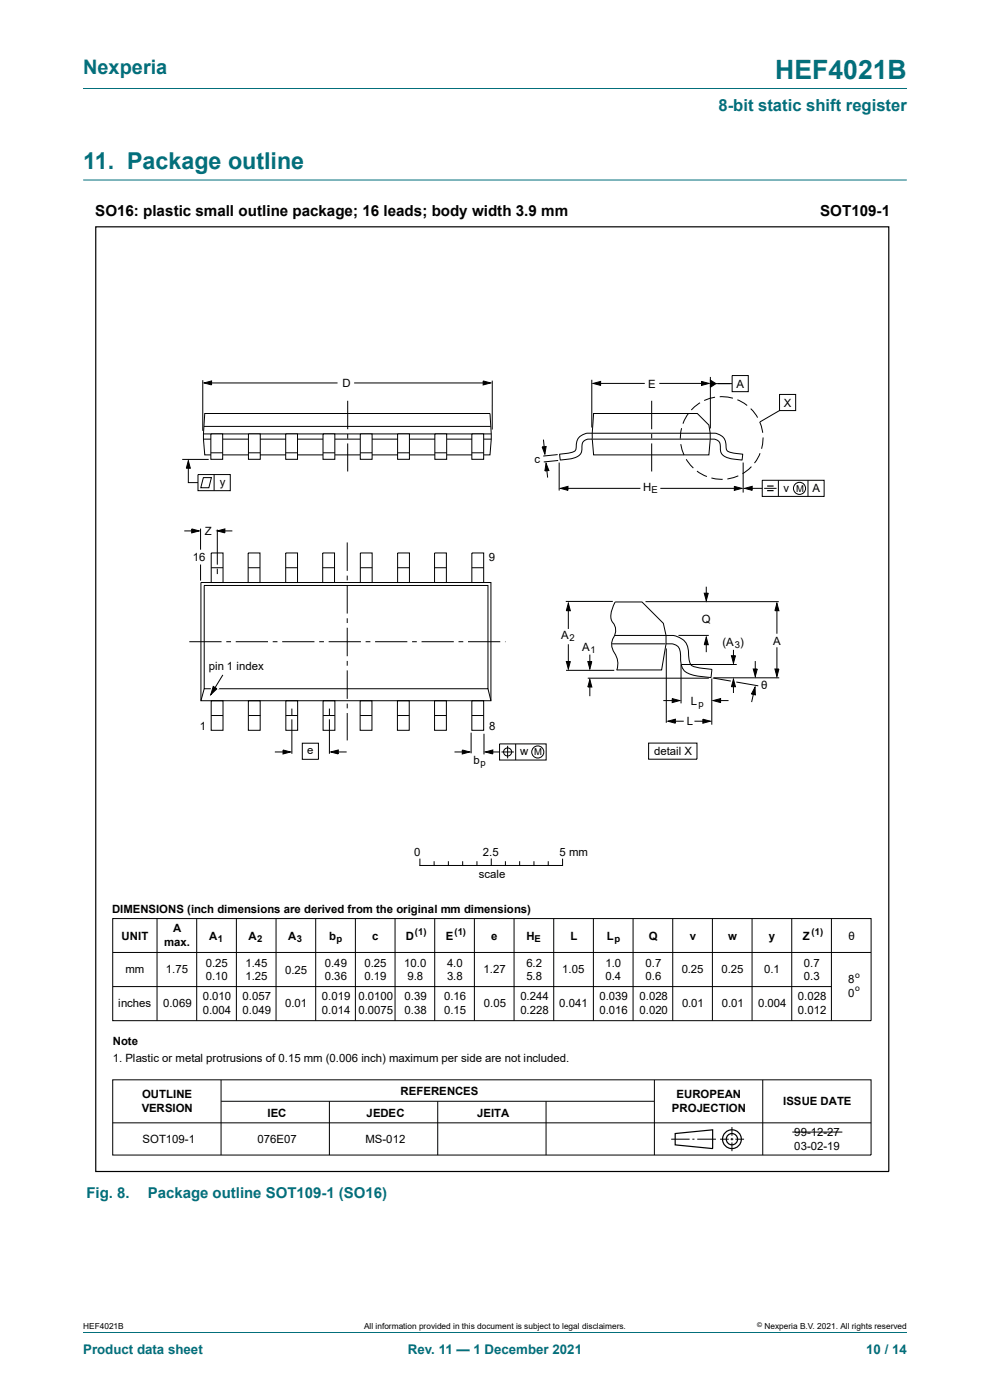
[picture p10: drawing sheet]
<svg xmlns="http://www.w3.org/2000/svg" width="210mm" height="297mm" viewBox="0 0 210 297" stroke-linecap="round" stroke-linejoin="round" font-family="sans-serif">
<path d="M17.6 18.8h174.8M17.6 38.2h174.8" fill="none" stroke="#036f7b" stroke-width=".21"/>
<path d="M43.2 93.2h61z" fill="#fff"/>
<g fill="none" stroke="#000" stroke-width=".21">
<path d="M150.7 80v10.9M155.3 79.7h3.4v3.4h-3.4zM43 80.7v10.7M43.2 93.2h61M43.2 92.1h61M43.3 90.5h60.8M43.3 81.2l1.6-.4v.9zM43.4 87.7h60.5l.3 4.4-.3 4.4h-60.5l-.2-3.3zM44.2 81.2h27.4M73.8 85v6.1M73.8 92.1v1M73.8 94.1v5.9"/>
<path d="M75.1 81.2h28.1M102.5 80.8l1.6 .4-1.6 .5zM104.4 80.8v10.3M115 94.8l.8-.1-.2 1.6zM115.3 93.3l.2 2.5M115.8 98.3l.6 1.5-.8 .1zM115.9 98.8l.3 2.5M118.3 96.4l-3.1 .4M118.4 97.7l-3.1 .3M118.6 98.1v6M125.5 80.6v10.1M125.6 93.2a1.7 1.7 0 0 0-2.2 1.8 2.03 2.03 0 0 1-1.8 2.2l-2.7 .4-.2-1.2 .5-.1a4.7 4.7 0 0 0 2.9-.8l.1-.9a2.8 2.8 0 0 1 3.5-2.7h24.9a2.9 2.9 0 0 1 3.5 3.3 1.57 1.57 0 0 0 1.6 .9l1.8 .3-.1 1.1-.2 .1a5.5 5.5 0 0 1-4.1-1.4l-.3-1.2a1.67 1.67 0 0 0-2.1-1.8"/>
<path d="M125.8 81.3l1.6-.4v.9zM125.9 87.7h22l2.5 2.5 .2 1.7 .1 1.3-.3 3.3h-24.5l-.3-4.6zM126.5 81.3h10.3M138.2 85v6.1M138.2 92.1v1M138.2 94.1v5.9M139.9 81.3h9.7M144.4 94.2l.7 2.3M144.6 90.8l-.3 2.4M145.6 97.4l1.5 1.9M146 87.8l-1.1 2.1M147.8 99.9l2.2 1.2"/>
<path d="M148.5 85.4l-1.9 1.6M148.8 80.9l1.6 .4-1.6 .5zM150.7 80.6l1.2 .8-1.2 .8zM151.2 81.4h4.1M151.7 84.3l-2.3 .7M152.7 84.2h1.7l1.1 .3M156.4 84.8l2.1 1.2M157.6 98.1v6.4M159.2 86.7l1.5 1.9M159.4 99l-1.9 1.5M161.2 89.5l.6 2.3M161.2 96.1l-1.2 2.1"/>
<path d="M161.9 92.8l-.4 2.4M165.4 83.7h3.4v3.4h-3.4zM165.4 87.1l-4.2 2.4M39.1 112.6h2.6M40.7 112.2l1.6 .4-1.6 .5zM42.5 112.1v4.5M44.8 117.3h2.5v6.3h-2.5zM46.1 112.3v7.5M46.1 112.6l1.6-.4v.9zM46.7 112.6h2.6M52.6 117.3h2.5v6.3h-2.5zM60.6 117.3h2.5v6.3h-2.5z"/>
<path d="M68.5 117.3h2.5v6.3h-2.5zM73.7 115.1v6M76.4 117.3h2.5v6.3h-2.5zM84.3 117.3h2.6v6.3h-2.6zM92.2 117.3h2.5v6.3h-2.5zM100.1 117.3h2.5v6.3h-2.5zM118.9 103.6l1.6-.4v.8zM119.7 103.6h16.1M140.1 103.6h16.2M150.9 101.4l2.4 .3M155.8 103.2l1.6 .4-1.6 .4zM156.6 100.9l-2.3 .7"/>
<path d="M158 103.6l1.6-.4v.8zM158.8 103.6h2.9M161.7 101.9h13.1v3.4h-13.1zM162.1 103.6h2.6M165.1 101.9v3.4M171.4 101.9v3.4M40.2 136.1h6.8M42.6 123.6h61.5v25.1h-61.5zM43.3 124.2h60.2v21.9h-60.2zM44.8 120.4h2.5M46.1 120.6v1.2M48 136.1h1"/>
<path d="M50 136.1h6.8M52.6 120.4h2.5M57.9 136.1h1M59.9 136.1h6.8M60.6 120.4h2.5M67.7 136.1h1M68.5 120.4h2.5M69.7 136.1h6.9M73.7 122.1v1M73.7 124.1v6.1M73.7 131.2v1M73.7 133.2v6"/>
<path d="M76.4 120.4h2.5M77.6 136.1h1M79.6 136.1h6.8M84.3 120.4h2.6M87.4 136.1h1M89.4 136.1h6.9M92.2 120.4h2.5M97.3 136.1h1M99.3 136.1h6.8M100.1 120.4h2.5M107.1 136.1h.1M120 127.6h10"/>
<path d="M120.6 128l.4 1.6h-.9zM120.6 128.5v4.9M120.6 136.7v4.5M125.1 138.9v2.5M130.4 134.8h10.9a4.3 4.3 0 0 1 4.4 2l.3 1.1 .2 1.9a1.69 1.69 0 0 0 1.8 1.8l3 .4-.2 1.6a12 12 0 0 1-5.4-1.1 3.5 3.5 0 0 1-1-2.9 2.51 2.51 0 0 0-1-2.7l-.7-.3h-1.5M136.9 127.6h28.3M141.3 137.6v15.7M143.9 134.8h6.4M149.4 125.8h.8l-.4 1.6zM149.8 135.2l.4 1.6h-.8zM149.8 124.5v2.3M149.8 135.8v2.6"/>
<path d="M155.2 139.1h.8l-.4 1.6zM155.6 137.9v1.9M164.8 128l.4 1.6h-.8zM164.8 128.8v5.6M164.8 137.3v5.3M43.3 146.1l-.7 2.6M44.8 148.7h2.5v6.2h-2.5zM44.8 151.8h2.5M52.7 148.7h2.5v6.2h-2.5zM52.7 151.8h2.6M58.3 159.5h2.6M60 159.1l1.6 .4-1.6 .5z"/>
<path d="M60.6 148.7h2.5v6.2h-2.5zM60.6 151.8h2.5M61.9 150.3v1.4M61.9 152.6v7.3M64.1 157.7h3.4v3.4h-3.4zM68.5 148.7h2.5v6.2h-2.5zM68.5 151.8h2.5M69.9 150.3v1.4M69.9 152.6v7.3M70.2 159.5l1.5-.4v.9zM71 159.5h2.5M73.7 140.2v1"/>
<path d="M73.7 142.2v6.1M73.7 149.3v1M73.7 151.3v5.8M76.4 148.7h2.5v6.2h-2.5zM76.4 151.8h2.5M84.3 148.7h2.5v6.2h-2.5zM84.3 151.8h2.5M92.2 148.7h2.5v6.2h-2.5zM92.2 151.8h2.5M96.4 159.5h2.6M98.1 159.1l1.5 .4-1.5 .5zM99.9 155.4v4.4"/>
<path d="M100.1 148.7h2.5v6.2h-2.5zM100.1 151.8h2.5M102.7 155.7v4.3M103 159.5l1.5-.4v.9zM103.5 146.1l.6 2.6M103.8 159.5h2.2M106 157.8h9.9v3.4h-9.9zM106.4 159.5h2.6M107.7 158.2v2.7M109.4 157.8v3.4M120.1 142.2h10.2M120.1 140.3h.9l-.4 1.6z"/>
<path d="M124.7 143.9h25.7M124.7 140.3h.8l-.4 1.6zM125.1 144.2l.4 1.5h-.8zM125.1 145.1v2.6M130.8 142.1h9.5l1-5.5v-1.8l-.6-2.6-4.5-4.5h-5.7a4.9 4.9 0 0 0-.7 4 3 3 0 0 1 .1 4 3.5 3.5 0 0 0 .7 3.4 4 4 0 0 1 .3 3.1M137.6 157.6h10.2v3.5h-10.2zM140.7 148.6h2.3M141.7 153l1.6-.4v.8zM142.5 153h2.5M142.6 148.2l1.6 .4-1.6 .5zM144.5 141v8.2M144.5 141h11.8"/>
<path d="M147.3 153h2.6M149.1 152.6l1.6 .4-1.6 .4zM151 143.9v9.8M151.2 143.8l3.8 .7M151.3 148.6l1.6-.4v.9zM151.4 143.8h13.9M152.2 148.6h2.3M155.6 144.1l.4 1.6h-.8zM155.6 145.1v1.9M156.2 144.7l4.6 .8M159.8 141.9h.8l-.4 1.6zM160 146.4l-.6 2.5"/>
<path d="M160.2 145.8v1.6l-.8-.2zM160.2 140.2v2.6M164.4 141.9h.8l-.4 1.6z"/>
<circle cx="169.6" cy="103.6" r="1.28"/>
<circle cx="107.7" cy="159.5" r=".85"/>
<circle cx="114.1" cy="159.5" r="1.28"/>
</g>
<g fill="#000">
<path d="M43.3 81.2l1.6-.4v.9zM102.5 80.8l1.6 .4-1.6 .5zM115 94.8l.8-.1-.2 1.6zM115.8 98.3l.6 1.5-.8 .1zM125.8 81.3l1.6-.4v.9zM148.8 80.9l1.6 .4-1.6 .5zM150.7 80.6l1.2 .8-1.2 .8zM40.7 112.2l1.6 .4-1.6 .5zM46.1 112.6l1.6-.4v.9zM118.9 103.6l1.6-.4v.8zM155.8 103.2l1.6 .4-1.6 .4zM158 103.6l1.6-.4v.8z"/>
<path d="M120.6 128l.4 1.6h-.9zM149.8 135.2l.4 1.6h-.8zM149.4 125.8h.8l-.4 1.6zM155.2 139.1h.8l-.4 1.6zM164.8 128l.4 1.6h-.8zM60 159.1l1.6 .4-1.6 .5zM70.2 159.5l1.5-.4v.9zM98.1 159.1l1.5 .4-1.5 .5zM103 159.5l1.5-.4v.9zM120.1 140.3h.9l-.4 1.6zM125.1 144.2l.4 1.5h-.8zM124.7 140.3h.8l-.4 1.6z"/>
<path d="M142.6 148.2l1.6 .4-1.6 .5zM141.7 153l1.6-.4v.8zM149.1 152.6l1.6 .4-1.6 .4zM151.3 148.6l1.6-.4v.9zM155.6 144.1l.4 1.6h-.8zM160.2 145.8v1.6l-.8-.2zM159.8 141.9h.8l-.4 1.6zM164.4 141.9h.8l-.4 1.6z"/>
</g>
<path d="M162.7 103.1h1.4M162.7 104.1h1.4" fill="none" stroke="#000" stroke-width=".25"/>
<path d="M68.5 92.1h2.5v5.3h-2.5z" fill="#fff"/>
<path d="M68.5 92.1h2.5v5.3h-2.5zM68.5 96.1h2.5" fill="none" stroke="#000" stroke-width=".21"/>
<path d="M60.6 92.1h2.5v5.3h-2.5z" fill="#fff"/>
<path d="M60.6 92.1h2.5v5.3h-2.5zM60.6 96.1h2.5" fill="none" stroke="#000" stroke-width=".21"/>
<path d="M52.7 92.1h2.5v5.3h-2.5z" fill="#fff"/>
<path d="M52.7 92.1h2.5v5.3h-2.5zM52.7 96.1h2.5" fill="none" stroke="#000" stroke-width=".21"/>
<path d="M44.7 92.1h2.5v5.3h-2.5z" fill="#fff"/>
<path d="M44.7 92.1h2.5v5.3h-2.5zM44.7 96.1h2.5" fill="none" stroke="#000" stroke-width=".21"/>
<path d="M92.2 92.1h2.5v5.3h-2.5z" fill="#fff"/>
<path d="M92.2 92.1h2.5v5.3h-2.5z" fill="none" stroke="#000" stroke-width=".21"/>
<path d="M76.4 92.1h2.5v5.3h-2.5z" fill="#fff"/>
<path d="M76.4 92.1h2.5v5.3h-2.5z" fill="none" stroke="#000" stroke-width=".21"/>
<path d="M84.3 92.1h2.5v5.3h-2.5z" fill="#fff"/>
<path d="M84.3 92.1h2.5v5.3h-2.5zM84.3 96.1h2.5" fill="none" stroke="#000" stroke-width=".21"/>
<path d="M100.1 92.1h2.5v5.3h-2.5z" fill="#fff"/>
<path d="M38.7 97.5h5.6M39.9 97.7l.5 1.6h-.9zM39.9 98.4v4h2.1M76.4 96.1h2.5M92.2 96.1h2.5M100.1 92.1h2.5v5.3h-2.5zM100.1 96.1h2.5M42 100.7h6.8v3.4h-6.8zM43.1 101.3h1.7l-.5 2.2h-1.7zM45.4 100.7v3.4" fill="none" stroke="#000" stroke-width=".21"/>
<path d="M39.9 97.7l.5 1.6h-.9z" fill="#000"/>
<path d="M44.9 145.1l1.7 .9-2.2 1.8z" fill="#fff"/>
<g fill="none" stroke="#000" stroke-width=".21">
<path d="M42.5 119.8v3.4M45.2 145.6l.8 .5-1.3 1.3zM47.3 143.2l-2.6 4.2M23.9 194.9h160.9v21.6h-160.9zM33.3 194.9v21.6M41.7 194.9v21.6M50.1 194.9v21.6M58.6 194.9v21.6M67 194.9v21.6M75.4 194.9v21.6M83.8 194.9v21.6M89.1 182.3v1.3"/>
<path d="M89.1 183.6h30.1M92.1 182.8v.8M92.2 194.9v21.6M95.1 182.8v.8M98.1 182.8v.8M100.6 194.9v21.6M101.2 182.8v.8M104.2 182.2v1.4M107.2 182.8v.8M109 194.9v21.6M110.2 182.8v.8M113.3 182.8v.8"/>
<path d="M116.3 182.8v.8M117.5 194.9v21.6M119.3 182.3v1.3M125.9 194.9v21.6M134.3 194.9v21.6M142.7 194.9v21.6M151.1 194.9v21.6M159.5 194.9v21.6M167.9 194.9v21.6M176.4 194.9v21.6M23.9 209.3h152.4M23.9 202.1h160.9"/>
<path d="M23.9 229.1h160.9v15.9h-160.9zM23.9 238.2h160.9M46.9 229.1v15.9M46.9 233.6h91.8M69.9 233.6v11.4M92.9 233.6v11.4M115.8 233.6v11.4M138.8 229.1v15.9M155.3 239.1v1.8M161.8 229.1v15.9M142.4 241.7h3.9M146.9 241.7h.4"/>
<path d="M147.9 241.7h4M152.7 241.7h1.9M155 241.7h.5M155.3 241.4v.5M155.3 242.4v1.8M156 241.7h1.8M168.1 240.2h10.6"/>
</g>
<path d="M45.2 145.6l.8 .5-1.3 1.3z" fill="#000"/>
<g fill="none" stroke="#000" stroke-width=".25">
<path d="M143.2 240.5l8-.8v4l-8-.8z"/>
<circle cx="155.3" cy="241.7" r="1.99"/>
<circle cx="155.3" cy="241.7" r="1.2"/>
</g>
<path d="M125.6 93.2h25.1z" fill="#fff"/>
<path d="M125.6 93.2h25.1" fill="none" stroke="#000" stroke-width=".21"/>
<path d="M129.8 136.6h11.4z" fill="#fff"/>
<path d="M129.8 136.6h11.4" fill="none" stroke="#000" stroke-width=".21"/>
<path d="M20.3 48.1h168.2v200.4h-168.2z" fill="none" stroke="#000" stroke-width=".25"/>
<path d="M17.6 282.6h174.8" fill="none" stroke="#036f7b" stroke-width=".21"/>
<text font-size="5.6" fill="#036f7b" x="164.5" y="16.8">HEF4021B</text>
<text font-size="4.9" fill="#036f7b" x="17.6" y="35.9">11. Package outline</text>
<text font-size="4.2" fill="#036f7b" x="17.6" y="15.6">Nexperia</text>
<text font-size="3.5" fill="#036f7b" x="152.4" y="23.7">8-bit static shift register</text>
<g font-size="3.2">
<text x="20.2" y="45.7">SO16: plastic small outline package; 16 leads; body width 3.9 mm</text>
<text x="173.9" y="45.8">SOT109-1</text>
</g>
<g font-size="3.2" fill="#036f7b">
<text x="18.3" y="254.2">Fig. 8.</text>
<text x="31.3" y="254.2">Package outline SOT109-1 (SO16)</text>
</g>
<g font-size="2.8" fill="#036f7b">
<text x="17.6" y="287.2">Product data sheet</text>
<text x="86.5" y="287.2">Rev. 11 — 1 December 2021</text>
<text x="183.7" y="287.2">10 / 14</text>
</g>
<g font-size="2.4">
<text x="72.7" y="82.1">D</text>
<text x="137.5" y="82.2">E</text>
<text x="156.2" y="82.2">A</text>
<text x="166.3" y="86.2">X</text>
<text x="113.4" y="98.2">c</text>
<text x="46.6" y="103.1">y</text>
<text x="136.4" y="104.2">H</text>
<text x="166.2" y="104.3">v</text>
<text x="172.4" y="104.5">A</text>
<text x="43.4" y="113.4">Z</text>
<text x="40.9" y="118.9">16</text>
<text x="103.7" y="119">9</text>
<text x="119" y="135.5">A</text>
<text x="148.9" y="132.2">Q</text>
<text x="153.2" y="137.1">(A )</text>
<text x="164" y="136.9">A</text>
<text x="44.3" y="142.1">pin 1 index</text>
<text x="123.5" y="138.2">A</text>
<text x="146.6" y="149.6">L</text>
<text x="161.5" y="146.1">θ</text>
<text x="42.4" y="154.8">1</text>
<text x="103.8" y="154.8">8</text>
<text x="145.7" y="153.9">L</text>
<text x="65.2" y="160">e</text>
<text x="110.3" y="160.2">w</text>
<text x="138.8" y="160.2">detail X</text>
<text x="100.4" y="162.1">b</text>
<text x="87.8" y="181.5">0</text>
<text x="102.4" y="181.5">2.5</text>
<text x="118.7" y="181.5">5 mm</text>
<text x="101.6" y="186.3">scale</text>
<text x="23.8" y="193.7">DIMENSIONS (inch dimensions are derived from the original mm dimensions)</text>
<text x="36.7" y="197.6">A</text>
<text x="25.8" y="199.3">UNIT</text>
<text x="34.8" y="200.6">max.</text>
<text x="44.3" y="199.3">A</text>
<text x="52.7" y="199.3">A</text>
<text x="61.1" y="199.3">A</text>
<text x="69.8" y="199.3">b</text>
<text x="78.9" y="199.3">c</text>
<text x="86.1" y="199.3">D</text>
<text x="94.6" y="199.3">E</text>
<text x="104.2" y="199.3">e</text>
<text x="111.6" y="199.3">H</text>
<text x="121" y="199.3">L</text>
<text x="128.7" y="199.3">L</text>
<text x="137.6" y="199.3">Q</text>
<text x="146.3" y="199.3">v</text>
<text x="154.4" y="199.3">w</text>
<text x="163.1" y="199.3">y</text>
<text x="170.3" y="199.3">Z</text>
<text x="180" y="199.3">θ</text>
<text x="26.6" y="206.3">mm</text>
<text x="35.2" y="206.5">1.75</text>
<text x="43.6" y="205.1">0.25</text>
<text x="43.6" y="208">0.10</text>
<text x="52.1" y="205.1">1.45</text>
<text x="52.1" y="208">1.25</text>
<text x="60.5" y="206.6">0.25</text>
<text x="68.9" y="205.1">0.49</text>
<text x="68.9" y="208">0.36</text>
<text x="77.3" y="205.1">0.25</text>
<text x="77.3" y="208">0.19</text>
<text x="85.7" y="205.1">10.0</text>
<text x="86.4" y="208">9.8</text>
<text x="94.8" y="205.1">4.0</text>
<text x="94.8" y="208">3.8</text>
<text x="102.6" y="206.5">1.27</text>
<text x="111.6" y="205.1">6.2</text>
<text x="111.6" y="208">5.8</text>
<text x="119.3" y="206.5">1.05</text>
<text x="128.5" y="205.1">1.0</text>
<text x="128.5" y="208">0.4</text>
<text x="136.9" y="205.1">0.7</text>
<text x="136.9" y="208">0.6</text>
<text x="144.6" y="206.5">0.25</text>
<text x="153" y="206.5">0.25</text>
<text x="162.1" y="206.5">0.1</text>
<text x="170.5" y="205.1">0.7</text>
<text x="170.5" y="208">0.3</text>
<text x="179.9" y="208.6">8</text>
<text x="25.1" y="213.6">inches</text>
<text x="34.6" y="213.6">0.069</text>
<text x="43" y="212.2">0.010</text>
<text x="43" y="215.1">0.004</text>
<text x="51.5" y="212.2">0.057</text>
<text x="51.5" y="215.1">0.049</text>
<text x="60.5" y="213.7">0.01</text>
<text x="68.3" y="212.2">0.019</text>
<text x="68.3" y="215.1">0.014</text>
<text x="76" y="212.1">0.0100</text>
<text x="76" y="215.1">0.0075</text>
<text x="85.8" y="212.2">0.39</text>
<text x="85.8" y="215.1">0.38</text>
<text x="94.2" y="212.2">0.16</text>
<text x="94.2" y="215.1">0.15</text>
<text x="102.6" y="213.6">0.05</text>
<text x="110.4" y="212.2">0.244</text>
<text x="110.4" y="215.1">0.228</text>
<text x="118.6" y="213.6">0.041</text>
<text x="127.1" y="212.2">0.039</text>
<text x="127.1" y="215.1">0.016</text>
<text x="135.6" y="212.2">0.028</text>
<text x="135.6" y="215.1">0.020</text>
<text x="144.7" y="213.6">0.01</text>
<text x="153.1" y="213.6">0.01</text>
<text x="160.8" y="213.6">0.004</text>
<text x="169.2" y="212.2">0.028</text>
<text x="169.2" y="215.1">0.012</text>
<text x="179.9" y="211.5">0</text>
<text x="24" y="221.8">Note</text>
<text x="24" y="225.4">1. Plastic or metal protrusions of 0.15 mm (0.006 inch) maximum per side are not included.</text>
<text x="30.2" y="233">OUTLINE</text>
<text x="85" y="232.3">REFERENCES</text>
<text x="143.5" y="233">EUROPEAN</text>
<text x="30.1" y="235.9">VERSION</text>
<text x="56.7" y="236.9">IEC</text>
<text x="77.7" y="236.9">JEDEC</text>
<text x="101.2" y="236.9">JEITA</text>
<text x="142.5" y="235.9">PROJECTION</text>
<text x="166.1" y="234.5">ISSUE DATE</text>
<text x="30.2" y="242.5">SOT109-1</text>
<text x="54.6" y="242.5">076E07</text>
<text x="77.5" y="242.5">MS-012</text>
<text x="168.5" y="240.9">99-12-27</text>
<text x="168.5" y="243.9">03-02-19</text>
</g>
<g font-size="2">
<text x="138.2" y="104.7">E</text>
<text x="168.9" y="104.3">M</text>
<text x="120.8" y="136">2</text>
<text x="155.8" y="137.6">3</text>
<text x="125.2" y="138.6">1</text>
<text x="148.2" y="150.1">p</text>
<text x="113.3" y="160.2">M</text>
<text x="101.9" y="162.6">p</text>
<text x="46.2" y="199.8">1</text>
<text x="54.6" y="199.8">2</text>
<text x="62.9" y="199.8">3</text>
<text x="71.4" y="199.8">p</text>
<text x="88" y="198.4">(1)</text>
<text x="96.4" y="198.4">(1)</text>
<text x="113.4" y="199.8">E</text>
<text x="130.3" y="199.8">p</text>
<text x="172.2" y="198.4">(1)</text>
</g>
<g font-size="1.8">
<text x="181.4" y="207.4">o</text>
<text x="181.4" y="210.3">o</text>
<text x="17.6" y="282">HEF4021B</text>
<text x="77.2" y="282">All information provided in this document is subject to legal disclaimers.</text>
<text x="162.2" y="282">Nexperia B.V. 2021. All rights reserved</text>
</g>
<text font-size="1.4" x="160.6" y="281.6">©</text>
</svg>
